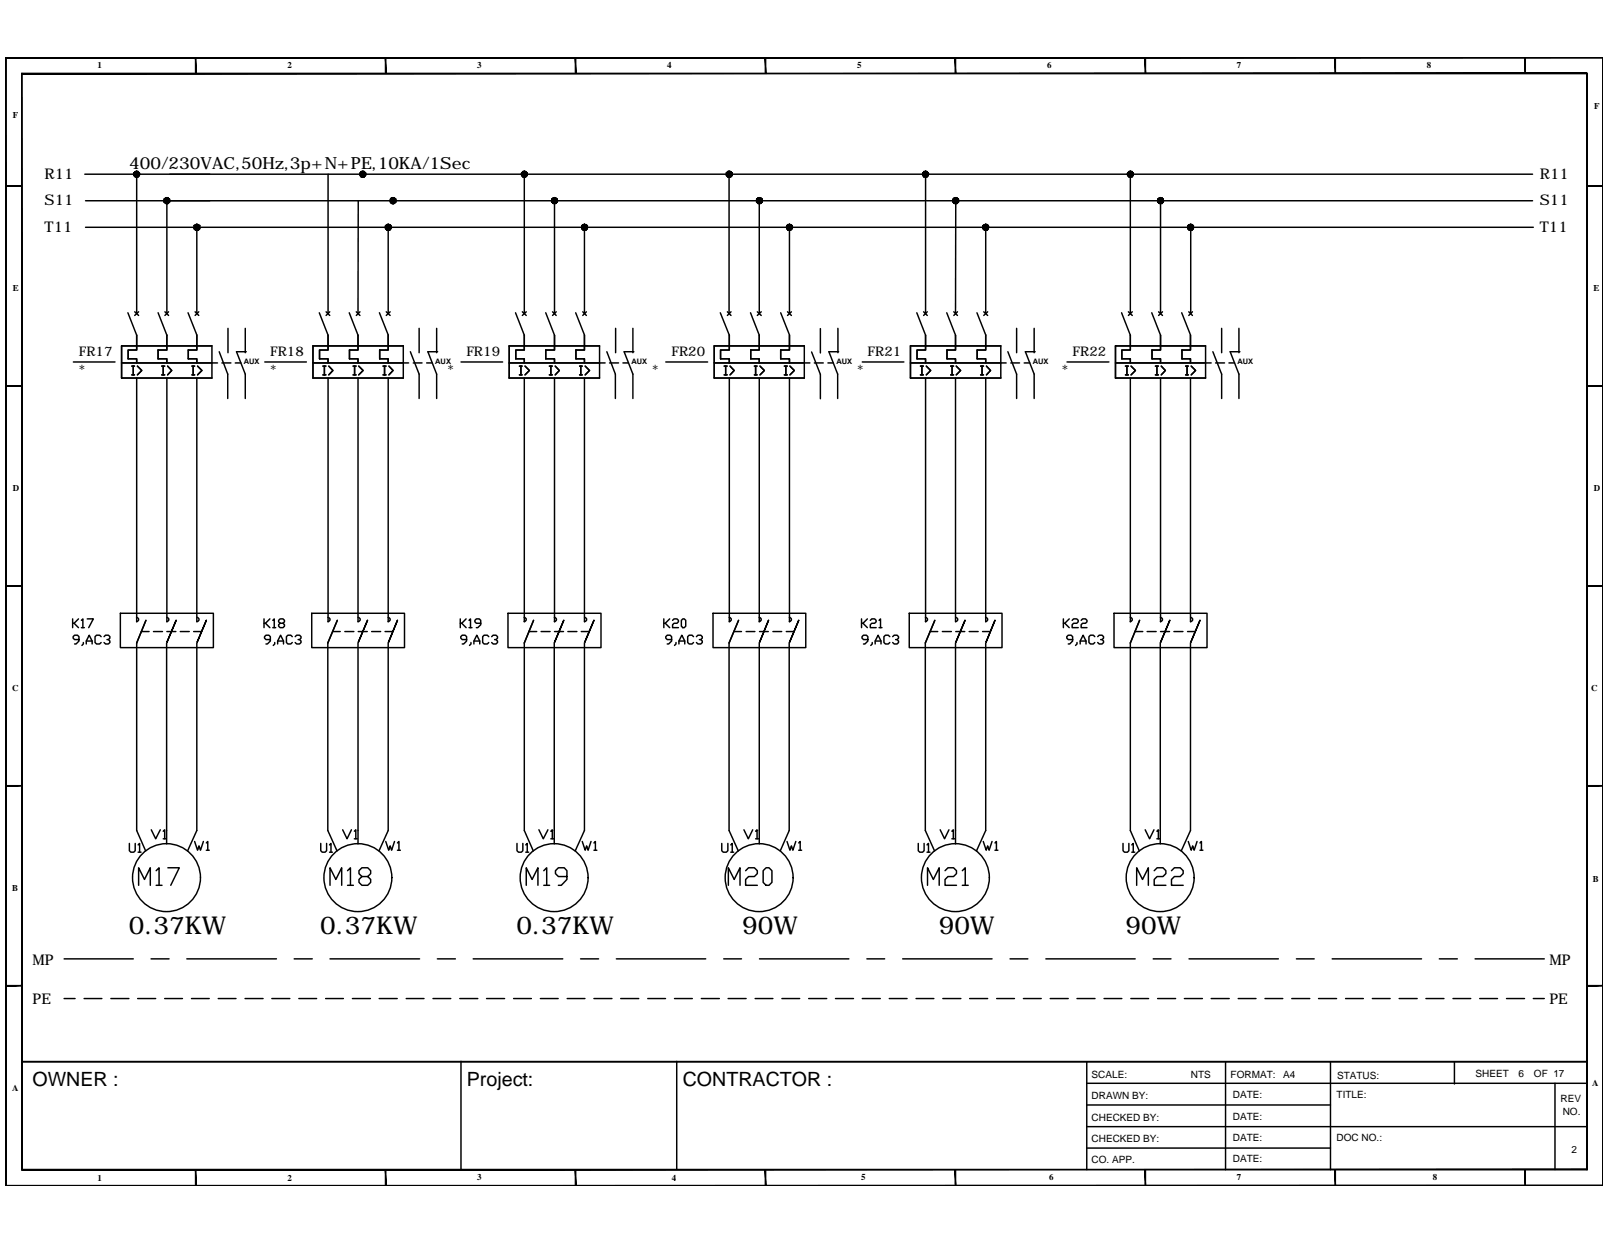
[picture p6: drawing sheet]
<svg xmlns="http://www.w3.org/2000/svg" width="279mm" height="216mm" viewBox="0 0 279 216" stroke-linecap="round" stroke-linejoin="round" font-family="sans-serif">
<!-- layer: FRAME -->
<g fill="#000" stroke="#000" stroke-width=".17">
<path d="M.9 10h277.8zM.9 10.1l277.8-.1z"/>
<path d="M3.7 12.8l.2 190.5v-190.5zM3.7 12.8l.2 190.5h-.2z"/>
<path d="M34 10l.1 2.8v-2.8zM34 10l.1 2.8h-.1z"/>
<path d="M67 10l.1 2.8v-2.8zM67 10l.1 2.8h-.1z"/>
<path d="M100 10l.1 2.8v-2.8zM100 10l.1 2.8h-.1z"/>
<path d="M133 10l.2 2.8v-2.8zM133 10l.2 2.8h-.2z"/>
<path d="M166 10l.2 2.8v-2.8zM166 10l.2 2.8h-.2z"/>
<path d="M199.1 10l.1 2.8v-2.8zM199.1 10l.1 2.8h-.1z"/>
<path d="M232.1 10l.1 2.8v-2.8zM232.1 10l.1 2.8h-.1z"/>
<path d="M265.1 10l.1 2.8v-2.8zM265.1 10l.1 2.8h-.1z"/>
<path d="M3.8 12.8h272.1v-.1zM3.8 12.7h272.1l-272.1 .1z"/>
<path d="M278.7 10v196.1zM278.7 10v196.1z"/>
<path d="M1 32.3v.1l2.8-.1zM1 32.4l2.8-.1v.1z"/>
<path d="M275.9 32.3v.1l2.8-.1zM275.9 32.4l2.8-.1v.1z"/>
<path d="M1 67v.2l2.8-.2zM1 67.2l2.8-.2v.2z"/>
<path d="M275.9 67v.2l2.8-.2zM275.9 67.2l2.8-.2v.2z"/>
<path d="M1 101.8v.1l2.8-.1zM1 101.9l2.8-.1v.1z"/>
<path d="M275.9 101.8v.1l2.8-.1zM275.9 101.9l2.8-.1v.1z"/>
<path d="M1 136.5v.2l2.8-.2zM1 136.7l2.8-.2v.2z"/>
<path d="M275.9 136.5v.2l2.8-.2zM275.9 136.7l2.8-.2v.2z"/>
<path d="M1 171.3v.1l2.8-.1zM1 171.4l2.8-.1v.1z"/>
<path d="M275.9 171.3v.1l2.8-.1zM275.9 171.4l2.8-.1v.1z"/>
<path d="M.9 10v196.1h.2zM.9 10h.2v196.1z"/>
<path d="M3.8 203.3v.1l272.1-.1zM3.8 203.4l272.1-.1v.1z"/>
<path d="M34 203.3l.1 2.8v-2.8zM34 203.3l.1 2.8h-.1z"/>
<path d="M67 203.3l.1 2.8v-2.8zM67 203.3l.1 2.8h-.1z"/>
<path d="M100 203.3l.1 2.8v-2.8zM100 203.3l.1 2.8h-.1z"/>
<path d="M133 203.4v2.7h.2zM133 203.4h.2v2.7z"/>
<path d="M166 203.3l.2 2.8v-2.8zM166 203.3l.2 2.8h-.2z"/>
<path d="M199.1 203.3l.1 2.8v-2.8zM199.1 203.3l.1 2.8h-.1z"/>
<path d="M232.1 203.3l.1 2.8v-2.8zM232.1 203.3l.1 2.8h-.1z"/>
<path d="M265.1 203.3l.1 2.8v-2.8zM265.1 203.3l.1 2.8h-.1z"/>
<path d="M275.9 12.8v190.5h.1zM275.9 12.8h.1v190.5z"/>
<path d="M1 206.1h277.7zM1 206.1h277.7z"/>
</g>
<path d="M3.8 184.5h272.1zM3.8 184.6v18.7M188.9 192.1h42.4M188.9 195.8h86.9M188.9 188.3h86.9M188.9 199.6h42.4M188.9 184.6v18.7" fill="none" stroke="#000" stroke-width=".25"/>
<!-- layer: 0 -->
<g fill="none" stroke="#000" stroke-width=".25">
<path d="M14.7 30.3h251.8M14.9 39.5h251.7M14.9 34.9h251.6M23.8 30.3v24.2M29 34.9v19.6M34.2 39.5v15M57 30.3v24.2M62.3 34.9l-.1 19.6M67.5 39.5v15M91.2 30.3v24.2M96.4 34.9v19.6M101.6 39.5v15"/>
<path d="M126.8 30.3v24.2M132 34.9v19.6M137.3 39.5v15M160.9 30.3v24.2M166.2 34.9l-.1 19.6M171.4 39.5v15M196.5 30.3v24.2M201.8 34.9v19.6M207 39.5v15M23.8 58.3v2.5h-1.5v1.6M29 58.3v2.5h-1.5v1.6M34.2 58.3v2.5h-1.5"/>
<path d="M34.2 58.2v2.6h-1.5M39.6 57.1v4.2M42.6 57.1v4.2M57 58.3v2.5h-1.4v1.6M62.2 58.3v2.5h-1.4v1.6M67.5 58.3v2.5h-1.5M67.5 58.2v2.6h-1.5M72.9 57.1v4.2M75.9 57.1v4.2M91.2 58.3v2.5h-1.5v1.6M96.4 58.3v2.5h-1.5v1.6M101.6 58.3v2.5h-1.5"/>
<path d="M101.6 58.2v2.6h-1.5M107 57.1v4.2M110 57.1v4.2M126.8 58.3v2.5h-1.5v1.6M132 58.3v2.5h-1.5v1.6M137.3 58.3v2.5h-1.6M137.3 58.2v2.6h-1.6M142.6 57.1v4.3M145.7 57.1v4.2M160.9 58.3v2.5h-1.5v1.6M166.1 58.3v2.5h-1.5v1.6M171.4 58.3v2.5h-1.5"/>
<path d="M171.4 58.2v2.6h-1.5M176.8 57.1v4.2M179.8 57.1v4.2M196.5 58.3v2.5h-1.5v1.6M201.8 58.3v2.5h-1.5v1.6M207 58.3v2.5h-1.5M207 58.2v2.6h-1.5M212.4 57.1v4.2M215.4 57.1v4.2M21.1 60.1h15.7v5.6h-15.7zM21.1 63.1h15.7M23.8 65.7v42.4"/>
<path d="M29 65.7v42.4M32.7 60.8v1.6M34.2 65.7v42.4M38.6 63.1h1.5M39.6 65v4.3M40.9 63.1h1M41.1 61.1h1.7M42.6 65v4.3M54.4 60.1h15.7v5.6h-15.7zM54.4 63.1h16.6M57 65.7v42.4M62.2 65.7v42.4"/>
<path d="M66 60.8v1.6M67.5 65.7v42.4M71.9 63.1h1.5M72.9 65v4.3M74.2 63.1h1M74.4 61.1h1.7M75.9 65v4.3M88.5 60.1h15.7v5.6h-15.7zM88.5 63.1h15.7M91.2 65.7v42.4M96.4 65.7v42.4M100.1 60.8v1.6"/>
<path d="M101.6 65.7v42.4M106 63.1h1.5M107 65v4.3M108.3 63.1h1M108.5 61.1h1.7M110 65v4.3M124.2 60.1h15.6v5.6h-15.6zM124.2 63.1h15.6M126.8 65.7v42.4M132 65.7v42.4M135.7 60.8v1.6M137.3 65.7v42.4"/>
<path d="M141.6 63.1h1.5M142.6 65.1v4.2M143.9 63.1h1M144.1 61.1h1.7M145.6 65v4.3M158.3 60.1h15.7v5.6h-15.7zM158.3 63.1h15.7M160.9 65.7v42.4M166.1 65.7v42.4M169.9 60.8v1.6M171.4 65.7v42.4M175.7 63.1h1.6"/>
<path d="M176.8 65v4.3M178.1 63.1h.9M178.3 61.1h1.7M179.8 65v4.3M193.9 60.1h15.7v5.6h-15.7zM193.9 63.1h15.7M196.5 65.7v42.4M201.8 65.7v42.4M205.5 60.8v1.6M207 65.7v42.4M211.3 63.1h1.6M212.4 65v4.3"/>
<path d="M213.7 63.1h.9M213.9 61.1h1.7M215.4 65v4.3M14.5 111.7v.2l-.3 .3M18.1 110.7l.2-.3h.6l.2 .3v.2l-.2 .3h-.3M18.9 111.2l.2 .2v.3l-.2 .2h-.6l-.2-.2M20.9 106.6h16.2v6h-16.2zM23.7 107.3a.36 .36 0 0 1 .4 .4 .36 .36 0 0 1-.4 .3M24.6 109.8h1.3M25.4 107.8l-1.6 4v32.6M26.7 109.8h1.6M29 111.8v32.6"/>
<path d="M29 107.3a.36 .36 0 0 1 .4 .4 .36 .36 0 0 1-.4 .3M29 109.8h1.6M30.6 107.8l-1.6 4 1.6-4M31.3 109.8h1.6M33.7 109.8h1.3M34.2 111.8v32.6M34.2 107.3a.36 .36 0 0 1 .4 .4 .36 .36 0 0 1-.4 .3M35.9 107.8l-1.7 4 1.7-4M47.8 111.7v.2l-.3 .3M54.2 106.6h16.1v6h-16.1zM57 107.3a.36 .36 0 0 1 .4 .4 .36 .36 0 0 1-.4 .3M57.8 109.8h1.4"/>
<path d="M58.6 107.8l-1.6 4v32.6M60 109.8h1.5M62.2 111.8v32.6M62.3 107.3a.36 .36 0 0 1 .3 .4 .36 .36 0 0 1-.3 .3M62.3 109.8h1.6M63.9 107.8l-1.7 4 1.7-4M64.6 109.8h1.6M66.9 109.8h1.4M67.5 107.3a.36 .36 0 0 1 .3 .4 .36 .36 0 0 1-.3 .3M67.5 111.8v32.6M69.1 107.8l-1.6 4 1.6-4M81.9 111.7v.2l-.3 .3"/>
<path d="M85.5 110.7l.2-.3h.5l.3 .3v.2l-.3 .3h-.2M86.2 111.2l.3 .2v.3l-.3 .2h-.5l-.2-.2M88.3 106.6h16.2v6h-16.2zM91.1 107.3a.36 .36 0 0 1 .4 .4 .36 .36 0 0 1-.4 .3M92 109.8h1.3M92.8 107.8l-1.6 4v32.6M94.1 109.8h1.5M96.4 111.8v32.6M96.4 107.3a.36 .36 0 0 1 .3 .4 .36 .36 0 0 1-.3 .3M96.4 109.8h1.6M98 107.8l-1.6 4 1.6-4M98.7 109.8h1.6"/>
<path d="M101.1 109.8h1.3M101.6 111.8v32.6M101.6 107.3a.36 .36 0 0 1 .4 .4 .36 .36 0 0 1-.4 .3M103.3 107.8l-1.7 4 1.7-4M117.5 111.7v.2l-.2 .3M121.1 110.7l.2-.3h.5l.3 .3v.2l-.3 .3h-.2M121.8 111.2l.3 .2v.3l-.3 .2h-.5l-.2-.2M124 106.6h16.1v6h-16.1zM126.8 107.3a.36 .36 0 0 1 .3 .4 .36 .36 0 0 1-.3 .3M127.6 109.8h1.3M128.4 107.8l-1.6 4v32.6M129.7 109.8h1.5"/>
<path d="M132 107.3a.36 .36 0 0 1 .3 .4 .36 .36 0 0 1-.3 .3M132 111.8v32.6M132.1 109.8h1.5M133.6 107.8l-1.6 4 1.6-4M134.4 109.8h1.5M136.7 109.8h1.4M137.2 111.8v32.6M137.2 107.3a.36 .36 0 0 1 .4 .4 .36 .36 0 0 1-.4 .3M138.9 107.8l-1.7 4 1.7-4M151.7 111.7v.2l-.3 .3M155.2 110.7l.3-.3h.5l.2 .3v.2l-.2 .3h-.3M156 111.2l.2 .2v.3l-.2 .2h-.5l-.3-.2"/>
<path d="M158.1 106.6h16.1v6h-16.1zM160.9 107.3a.36 .36 0 0 1 .4 .4 .36 .36 0 0 1-.4 .3M161.7 109.8h1.3M162.5 107.8l-1.6 4v32.6M163.8 109.8h1.6M166.1 111.8v32.6M166.2 107.3a.36 .36 0 0 1 .3 .4 .36 .36 0 0 1-.3 .3M166.2 109.8h1.5M167.8 107.8l-1.7 4 1.7-4M168.5 109.8h1.6M170.8 109.8h1.4M171.4 107.3a.36 .36 0 0 1 .3 .4 .36 .36 0 0 1-.3 .3"/>
<path d="M171.4 111.8v32.6M173 107.8l-1.6 4 1.6-4M187.3 111.7v.2l-.3 .3M190.9 110.7l.2-.3h.5l.3 .3v.2l-.3 .3h-.2M191.6 111.2l.3 .2v.3l-.3 .2h-.5l-.2-.2M193.7 106.6h16.2v6h-16.2zM196.5 107.3a.36 .36 0 0 1 .4 .4 .36 .36 0 0 1-.4 .3M197.3 109.8h1.4M198.1 107.8l-1.6 4v32.6M199.4 109.8h1.6M201.7 111.8v32.6M201.8 107.3a.36 .36 0 0 1 .3 .4 .36 .36 0 0 1-.3 .3"/>
<path d="M201.8 109.8h1.5M203.4 107.8l-1.7 4 1.7-4M204.1 109.8h1.6M206.5 109.8h1.3M207 111.8v32.6M207 107.3a.36 .36 0 0 1 .4 .4 .36 .36 0 0 1-.4 .3M208.6 107.8l-1.6 4 1.6-4M11.1 166.7h12.1M11.1 173.6h2M14.6 173.6h3.1M19.3 173.6h3.1M23.9 173.6h3.2"/>
<path d="M26.3 166.7h3.1M28.6 173.6h3.1M32.5 166.7h15.6M33.3 173.6h3.1M37.9 173.6h3.1M42.6 173.6h3.1M47.3 173.6h3.1M51.2 166.7h3.1M52 173.6h3M56.6 173.6h3.1M57.4 166.7h15.6M61.3 173.6h3.1"/>
<path d="M65.9 173.6h3.2M70.6 173.6h3.1M75.3 173.6h3.1M76 166.7h3.2M79.9 173.6h3.2M82.3 166.7h15.5M84.6 173.6h3.1M89.3 173.6h3.1M94 173.6h3M98.6 173.6h3.1M100.9 166.7h3.2M103.3 173.6h3.1"/>
<path d="M107.2 166.7h15.5M107.9 173.6h3.2M112.6 173.6h3.1M117.3 173.6h3.1M121.9 173.6h3.2M125.8 166.7h3.1M126.6 173.6h3.1M131.3 173.6h3.1M132.1 166.7h15.5M135.9 173.6h3.1M140.6 173.6h3.1M145.3 173.6h3.1"/>
<path d="M149.9 173.6h3.1M150.7 166.7h3.1M154.6 173.6h3.1M156.9 166.7h15.6M159.3 173.6h3.1M163.9 173.6h3.2M168.6 173.6h3.1M173.3 173.6h3.1M175.6 166.7h3.1M177.9 173.6h3.1M181.8 166.7h15.6M182.6 173.6h3.1"/>
<path d="M187.3 173.6h3.1M192 173.6h3M196.6 173.6h3.1M200.5 166.7h3.1M201.3 173.6h3.1M205.9 173.6h3.2M206.7 166.7h15.6M210.6 173.6h3.1M215.3 173.6h3.1M219.9 173.6h3.1M224.6 173.6h3.1M225.4 166.7h3.1"/>
<path d="M229.2 173.6h3.2M231.6 166.7h15.6M233.9 173.6h3.1M238.6 173.6h3.1M243.3 173.6h3.1M247.9 173.6h3.2M250.2 166.7h3.2M252.6 173.6h3.1M256.5 166.7h12M257.3 173.6h3.1M261.9 173.6h3.2M266.6 173.6h1.9"/>
<path d="M80.2 184.5v18.8M117.7 184.5v18.8M213.1 184.6v18.7M231.3 184.6v18.7M252.9 184.7v3.7M270.4 188.3v15"/>
<circle cx="28.9" cy="152.6" r="5.9"/>
<circle cx="62.2" cy="152.6" r="5.9"/>
<circle cx="96.3" cy="152.6" r="5.9"/>
<circle cx="132" cy="152.6" r="5.9"/>
<circle cx="166.1" cy="152.6" r="5.9"/>
<circle cx="201.7" cy="152.6" r="5.9"/>
</g>
<!-- layer: SYMBOL -->
<g fill="none" stroke="#000" stroke-width=".25">
<path d="M22.2 54.4l1.6 3.9M23.4 54.2l.7 .6M24.1 54.2l-.7 .6M27.5 54.4l1.5 3.9M28.7 54.2l.6 .6M29.3 54.2l-.6 .6M32.7 54.4l1.5 3.8M33.9 54.2l.7 .6M34.6 54.2l-.7 .6M55.5 54.4l1.5 3.9M56.7 54.2l.6 .6M57.3 54.2l-.6 .6"/>
<path d="M60.7 54.4l1.5 3.9M61.9 54.2l.7 .6M62.6 54.2l-.7 .6M66 54.4l1.5 3.8M67.2 54.2l.6 .6M67.8 54.2l-.6 .6M89.6 54.4l1.6 3.9M90.8 54.2l.7 .6M91.5 54.2l-.7 .6M94.9 54.4l1.5 3.9M96.1 54.2l.6 .6M96.7 54.2l-.6 .6"/>
<path d="M100.1 54.4l1.5 3.8M101.3 54.2l.7 .6M102 54.2l-.7 .6M125.2 54.4l1.6 3.9M126.5 54.2l.6 .6M127.1 54.2l-.6 .6M130.5 54.4l1.5 3.9M131.7 54.2l.6 .6M132.3 54.2l-.6 .6M135.7 54.4l1.6 3.8M136.9 54.2l.7 .6M137.6 54.2l-.7 .6"/>
<path d="M159.4 54.4l1.5 3.9M160.6 54.2l.6 .6M161.2 54.2l-.6 .6M164.6 54.4l1.5 3.9M165.8 54.2l.7 .6M166.5 54.2l-.7 .6M169.9 54.4l1.5 3.8M171 54.2l.7 .6M171.7 54.2l-.7 .6M195 54.4l1.5 3.9M196.2 54.2l.7 .6M196.9 54.2l-.7 .6"/>
<path d="M200.3 54.4l1.5 3.9M201.4 54.2l.7 .6M202.1 54.2l-.7 .6M205.5 54.4l1.5 3.8M206.7 54.2l.6 .6M207.3 54.2l-.6 .6M12.8 62.9h7.2M38.1 61.1l1.5 3.9M41.1 61.1l1.5 3.9M46 62.9h7.3M71.3 61.1l1.6 3.9M74.4 61.1l1.5 3.9"/>
<path d="M80.2 62.9h7.2M105.5 61.1l1.5 3.9M108.5 61.1l1.5 3.9M115.8 62.9h7.2M141.1 61.2l1.5 3.9M144.1 61.1l1.5 3.9M149.9 62.9h7.3M175.2 61.1l1.6 3.9M178.3 61.1l1.5 3.9M185.5 62.9h7.3M210.9 61.1l1.5 3.9M213.9 61.1l1.5 3.9"/>
</g>
<!-- layer: 0 -->
<g fill="#000" stroke="#000" stroke-width=".17">
<path d="M23.2 30.3l.1 .2 .5-.2zM23.3 30.5l.5-.2-.3 .4zM23.8 30.3l-.3 .4 .3 .1z"/>
<path d="M23.2 30.3l.1 .2 .5-.2zM23.3 30.5l.5-.2-.3 .4zM23.8 30.3l-.3 .4 .3 .1z"/>
<path d="M23.3 30.3l.1 .2 .4-.2zM23.4 30.5l.4-.2-.2 .3zM23.8 30.3l-.2 .3 .2 .1z"/>
<path d="M23.3 30.3l.1 .2 .4-.2zM23.4 30.5l.4-.2-.2 .3zM23.8 30.3l-.2 .3 .2 .1z"/>
<path d="M23.6 29.9l.2 .4v-.4zM23.6 29.9l.2 .4-.4-.2zM23.4 30.1l-.1 .2h.5z"/>
<path d="M23.8 30.3v.4l.2-.1zM23.8 30.3l.3 .2-.1 .1zM23.8 30.3l.3 .2 .1-.2z"/>
<path d="M23.5 29.8l.3 .5v-.6zM23.5 29.8l.3 .5-.5-.3zM23.3 30l-.1 .3h.6z"/>
<path d="M23.8 30.3v.5l.2-.1zM23.8 30.3l.4 .2-.2 .2zM23.8 30.3l.4 .2 .1-.2z"/>
<path d="M23.6 29.9l.2 .4v-.4zM23.6 29.9l.2 .4-.4-.2zM23.4 30.1l-.1 .2h.5z"/>
<path d="M23.8 30.3v.4l.2-.1zM23.8 30.3l.3 .2-.1 .1zM23.8 30.3l.3 .2 .1-.2z"/>
<path d="M23.5 29.8l.3 .5v-.6zM23.5 29.8l.3 .5-.5-.3zM23.3 30l-.1 .3h.6z"/>
<path d="M23.8 30.3v.5l.2-.1zM23.8 30.3l.4 .2-.2 .2zM23.8 30.3l.4 .2 .1-.2z"/>
<path d="M23.8 30.3h.4l-.1-.2zM24 29.9l.1 .2-.3 .2zM23.8 29.9v.4l.2-.4z"/>
<path d="M23.8 30.3h.4l-.1-.2zM24 29.9l.1 .2-.3 .2zM23.8 29.9v.4l.2-.4z"/>
<path d="M23.8 30.3h.5l-.1-.3zM24 29.8l.2 .2-.4 .3zM23.8 29.7v.6l.2-.5z"/>
<path d="M23.8 30.3h.5l-.1-.3zM24 29.8l.2 .2-.4 .3zM23.8 29.7v.6l.2-.5z"/>
<path d="M28.5 34.9v.3l.5-.3zM28.5 35.2l.5-.3-.2 .5zM29 34.9l-.2 .5h.2z"/>
<path d="M28.5 34.9v.3l.5-.3zM28.5 35.2l.5-.3-.2 .5zM29 34.9l-.2 .5h.2z"/>
<path d="M28.6 34.9v.2l.4-.2zM28.6 35.1l.4-.2-.2 .3zM29 34.9l-.2 .3 .2 .1z"/>
<path d="M28.6 34.9v.2l.4-.2zM28.6 35.1l.4-.2-.2 .3zM29 34.9l-.2 .3 .2 .1z"/>
<path d="M28.8 34.5l.2 .4v-.4zM28.8 34.5l.2 .4-.4-.2zM28.6 34.7v.2h.4z"/>
<path d="M29 34.9v.4l.2-.1zM29 34.9l.4 .2-.2 .1zM29 34.9l.4 .2v-.2z"/>
<path d="M28.8 34.4l.2 .5v-.6zM28.5 34.6l.3-.2 .2 .5zM28.5 34.6v.3h.5z"/>
<path d="M29 34.9v.5h.3zM29 34.9l.5 .3-.2 .2zM29 34.9l.5 .3 .1-.3z"/>
<path d="M28.8 34.5l.2 .4v-.4zM28.8 34.5l.2 .4-.4-.2zM28.6 34.7v.2h.4z"/>
<path d="M29 34.9v.4l.2-.1zM29 34.9l.4 .2-.2 .1zM29 34.9l.4 .2v-.2z"/>
<path d="M28.8 34.4l.2 .5v-.6zM28.5 34.6l.3-.2 .2 .5zM28.5 34.6v.3h.5z"/>
<path d="M29 34.9v.5h.3zM29 34.9l.5 .3-.2 .2zM29 34.9l.5 .3 .1-.3z"/>
<path d="M29 34.9h.4v-.2zM29.2 34.5l.2 .2-.4 .2zM29 34.5v.4l.2-.4z"/>
<path d="M29 34.9h.4v-.2zM29.2 34.5l.2 .2-.4 .2zM29 34.5v.4l.2-.4z"/>
<path d="M29 34.9h.6l-.1-.3zM29.3 34.4l.2 .2-.5 .3zM29 34.3v.6l.3-.5z"/>
<path d="M29 34.9h.6l-.1-.3zM29.3 34.4l.2 .2-.5 .3zM29 34.3v.6l.3-.5z"/>
<path d="M33.7 39.5l.1 .3 .4-.3zM33.8 39.8l.4-.3-.2 .5zM34.2 39.5l-.2 .5 .2 .1z"/>
<path d="M33.7 39.5l.1 .3 .4-.3zM33.8 39.8l.4-.3-.2 .5zM34.2 39.5l-.2 .5 .2 .1z"/>
<path d="M33.8 39.5l.1 .2 .3-.2zM33.9 39.7l.3-.2-.2 .3zM34.2 39.5l-.2 .3 .2 .1z"/>
<path d="M33.8 39.5l.1 .2 .3-.2zM33.9 39.7l.3-.2-.2 .3zM34.2 39.5l-.2 .3 .2 .1z"/>
<path d="M34 39.1l.2 .4v-.4zM34 39.1l.2 .4-.3-.2zM33.9 39.3l-.1 .2h.4z"/>
<path d="M34.2 39.5v.4l.2-.1zM34.2 39.5l.4 .2-.2 .1zM34.2 39.5l.4 .2v-.2z"/>
<path d="M34 39l.2 .5v-.5zM33.8 39.2l.2-.2 .2 .5zM33.8 39.2l-.1 .3h.5z"/>
<path d="M34 39.1l.2 .4v-.4zM34 39.1l.2 .4-.3-.2zM33.9 39.3l-.1 .2h.4z"/>
<path d="M34.2 39.5v.4l.2-.1zM34.2 39.5l.4 .2-.2 .1zM34.2 39.5l.4 .2v-.2z"/>
<path d="M34 39l.2 .5v-.5zM33.8 39.2l.2-.2 .2 .5zM33.8 39.2l-.1 .3h.5z"/>
<path d="M34.2 39.5h.4v-.2zM34.4 39.1l.2 .2-.4 .2zM34.2 39.1v.4l.2-.4z"/>
<path d="M34.2 39.5h.4v-.2zM34.4 39.1l.2 .2-.4 .2zM34.2 39.1v.4l.2-.4z"/>
<path d="M34.2 39.5h.6l-.1-.3zM34.5 39l.2 .2-.5 .3zM34.2 39v.5l.3-.5z"/>
<path d="M34.2 39.5h.6l-.1-.3zM34.5 39l.2 .2-.5 .3zM34.2 39v.5l.3-.5z"/>
<path d="M62.5 30.3l.1 .2 .5-.2zM62.6 30.5l.5-.2-.3 .4zM63.1 30.3l-.3 .4 .3 .1z"/>
<path d="M62.5 30.3l.1 .2 .5-.2zM62.6 30.5l.5-.2-.3 .4zM63.1 30.3l-.3 .4 .3 .1z"/>
<path d="M62.7 30.3v.2l.4-.2zM62.7 30.5l.4-.2-.2 .3zM63.1 30.3l-.2 .3 .2 .1z"/>
<path d="M62.7 30.3v.2l.4-.2zM62.7 30.5l.4-.2-.2 .3zM63.1 30.3l-.2 .3 .2 .1z"/>
<path d="M62.9 29.9l.2 .4v-.4zM62.9 29.9l.2 .4-.4-.2zM62.7 30.1v.2h.4z"/>
<path d="M63.1 30.3v.4l.2-.1zM63.1 30.3l.3 .2-.1 .1zM63.1 30.3l.3 .2 .1-.2z"/>
<path d="M62.8 29.8l.3 .5v-.6zM62.8 29.8l.3 .5-.5-.3zM62.6 30l-.1 .3h.6z"/>
<path d="M63.1 30.3v.5l.2-.1zM63.1 30.3l.5 .2-.3 .2zM63.1 30.3l.5 .2v-.2z"/>
<path d="M62.9 29.9l.2 .4v-.4zM62.9 29.9l.2 .4-.4-.2zM62.7 30.1v.2h.4z"/>
<path d="M63.1 30.3v.4l.2-.1zM63.1 30.3l.3 .2-.1 .1zM63.1 30.3l.3 .2 .1-.2z"/>
<path d="M62.8 29.8l.3 .5v-.6zM62.8 29.8l.3 .5-.5-.3zM62.6 30l-.1 .3h.6z"/>
<path d="M63.1 30.3v.5l.2-.1zM63.1 30.3l.5 .2-.3 .2zM63.1 30.3l.5 .2v-.2z"/>
<path d="M63.1 30.3h.4l-.1-.2zM63.3 29.9l.1 .2-.3 .2zM63.1 29.9v.4l.2-.4z"/>
<path d="M63.1 30.3h.4l-.1-.2zM63.3 29.9l.1 .2-.3 .2zM63.1 29.9v.4l.2-.4z"/>
<path d="M63.1 30.3h.5v-.3zM63.3 29.8l.3 .2-.5 .3zM63.1 29.7v.6l.2-.5z"/>
<path d="M63.1 30.3h.5v-.3zM63.3 29.8l.3 .2-.5 .3zM63.1 29.7v.6l.2-.5z"/>
<path d="M66.9 39.5l.1 .3 .5-.3zM67 39.8l.5-.3-.3 .5zM67.5 39.5l-.3 .5 .3 .1z"/>
<path d="M66.9 39.5l.1 .3 .5-.3zM67 39.8l.5-.3-.3 .5zM67.5 39.5l-.3 .5 .3 .1z"/>
<path d="M67.1 39.5l.1 .2 .3-.2zM67.2 39.7l.3-.2-.2 .3zM67.5 39.5l-.2 .3 .2 .1z"/>
<path d="M67.1 39.5l.1 .2 .3-.2zM67.2 39.7l.3-.2-.2 .3zM67.5 39.5l-.2 .3 .2 .1z"/>
<path d="M67.3 39.1l.2 .4v-.4zM67.3 39.1l.2 .4-.3-.2zM67.2 39.3l-.1 .2h.4z"/>
<path d="M67.5 39.5v.4l.2-.1zM67.5 39.5l.4 .2-.2 .1zM67.5 39.5l.4 .2v-.2z"/>
<path d="M67.2 39l.3 .5v-.5zM67 39.2l.2-.2 .3 .5zM67 39.2l-.1 .3h.6z"/>
<path d="M67.3 39.1l.2 .4v-.4zM67.3 39.1l.2 .4-.3-.2zM67.2 39.3l-.1 .2h.4z"/>
<path d="M67.5 39.5v.4l.2-.1zM67.5 39.5l.4 .2-.2 .1zM67.5 39.5l.4 .2v-.2z"/>
<path d="M67.2 39l.3 .5v-.5zM67 39.2l.2-.2 .3 .5zM67 39.2l-.1 .3h.6z"/>
<path d="M67.8 34.9l.1 .3 .4-.3zM67.9 35.2l.4-.3-.3 .5zM68.3 34.9l-.3 .5h.3z"/>
<path d="M67.8 34.9l.1 .3 .4-.3zM67.9 35.2l.4-.3-.3 .5zM68.3 34.9l-.3 .5h.3z"/>
<path d="M67.9 34.9l.1 .2 .3-.2zM68 35.1l.3-.2-.2 .3zM68.3 34.9l-.2 .3 .2 .1z"/>
<path d="M67.9 34.9l.1 .2 .3-.2zM68 35.1l.3-.2-.2 .3zM68.3 34.9l-.2 .3 .2 .1z"/>
<path d="M67.5 39.5h.4v-.2zM67.7 39.1l.2 .2-.4 .2zM67.5 39.1v.4l.2-.4z"/>
<path d="M67.5 39.5h.4v-.2zM67.7 39.1l.2 .2-.4 .2zM67.5 39.1v.4l.2-.4z"/>
<path d="M67.5 39.5h.5v-.3zM67.8 39l.2 .2-.5 .3zM67.5 39v.5l.3-.5z"/>
<path d="M67.5 39.5h.5v-.3zM67.8 39l.2 .2-.5 .3zM67.5 39v.5l.3-.5z"/>
<path d="M68.1 34.5l.2 .4v-.4zM68.1 34.5l.2 .4-.3-.2zM68 34.7l-.1 .2h.4z"/>
<path d="M68.3 34.9v.4l.3-.1zM68.3 34.9l.4 .2-.1 .1zM68.3 34.9l.4 .2 .1-.2z"/>
<path d="M68 34.4l.3 .5v-.6zM68 34.4l.3 .5-.4-.3zM67.9 34.6l-.1 .3h.5z"/>
<path d="M68.3 34.9v.5h.3zM68.3 34.9l.5 .3-.2 .2zM68.3 34.9l.5 .3 .1-.3z"/>
<path d="M68.1 34.5l.2 .4v-.4zM68.1 34.5l.2 .4-.3-.2zM68 34.7l-.1 .2h.4z"/>
<path d="M68.3 34.9v.4l.3-.1zM68.3 34.9l.4 .2-.1 .1zM68.3 34.9l.4 .2 .1-.2z"/>
<path d="M68 34.4l.3 .5v-.6zM68 34.4l.3 .5-.4-.3zM67.9 34.6l-.1 .3h.5z"/>
<path d="M68.3 34.9v.5h.3zM68.3 34.9l.5 .3-.2 .2zM68.3 34.9l.5 .3 .1-.3z"/>
<path d="M68.3 34.9h.5l-.1-.2zM68.6 34.5l.1 .2-.4 .2zM68.3 34.5v.4l.3-.4z"/>
<path d="M68.3 34.9h.5l-.1-.2zM68.6 34.5l.1 .2-.4 .2zM68.3 34.5v.4l.3-.4z"/>
<path d="M68.3 34.9h.6l-.1-.3zM68.6 34.4l.2 .2-.5 .3zM68.3 34.3v.6l.3-.5z"/>
<path d="M68.3 34.9h.6l-.1-.3zM68.6 34.4l.2 .2-.5 .3zM68.3 34.3v.6l.3-.5z"/>
<path d="M90.6 30.3l.1 .2 .5-.2zM90.7 30.5l.5-.2-.3 .4zM91.2 30.3l-.3 .4 .3 .1z"/>
<path d="M90.6 30.3l.1 .2 .5-.2zM90.7 30.5l.5-.2-.3 .4zM91.2 30.3l-.3 .4 .3 .1z"/>
<path d="M90.7 30.3l.1 .2 .4-.2zM90.8 30.5l.4-.2-.3 .3zM91.2 30.3l-.3 .3 .3 .1z"/>
<path d="M90.7 30.3l.1 .2 .4-.2zM90.8 30.5l.4-.2-.3 .3zM91.2 30.3l-.3 .3 .3 .1z"/>
<path d="M90.9 29.9l.3 .4v-.4zM90.9 29.9l.3 .4-.4-.2zM90.8 30.1l-.1 .2h.5z"/>
<path d="M91.2 30.3v.4l.2-.1zM91.2 30.3l.3 .2-.1 .1zM91.2 30.3l.3 .2 .1-.2z"/>
<path d="M90.9 29.8l.3 .5v-.6zM90.9 29.8l.3 .5-.5-.3zM90.7 30l-.1 .3h.6z"/>
<path d="M91.2 30.3v.5l.2-.1zM91.2 30.3l.4 .2-.2 .2zM91.2 30.3l.4 .2 .1-.2z"/>
<path d="M90.9 29.9l.3 .4v-.4zM90.9 29.9l.3 .4-.4-.2zM90.8 30.1l-.1 .2h.5z"/>
<path d="M91.2 30.3v.4l.2-.1zM91.2 30.3l.3 .2-.1 .1zM91.2 30.3l.3 .2 .1-.2z"/>
<path d="M90.9 29.8l.3 .5v-.6zM90.9 29.8l.3 .5-.5-.3zM90.7 30l-.1 .3h.6z"/>
<path d="M91.2 30.3v.5l.2-.1zM91.2 30.3l.4 .2-.2 .2zM91.2 30.3l.4 .2 .1-.2z"/>
<path d="M91.2 30.3h.4l-.1-.2zM91.4 29.9l.1 .2-.3 .2zM91.2 29.9v.4l.2-.4z"/>
<path d="M91.2 30.3h.4l-.1-.2zM91.4 29.9l.1 .2-.3 .2zM91.2 29.9v.4l.2-.4z"/>
<path d="M91.2 30.3h.5l-.1-.3zM91.4 29.8l.2 .2-.4 .3zM91.2 29.7v.6l.2-.5z"/>
<path d="M91.2 30.3h.5l-.1-.3zM91.4 29.8l.2 .2-.4 .3zM91.2 29.7v.6l.2-.5z"/>
<path d="M95.9 34.9v.3l.5-.3zM95.9 35.2l.5-.3-.2 .5zM96.4 34.9l-.2 .5h.2z"/>
<path d="M95.9 34.9v.3l.5-.3zM95.9 35.2l.5-.3-.2 .5zM96.4 34.9l-.2 .5h.2z"/>
<path d="M96 34.9v.2l.4-.2zM96 35.1l.4-.2-.2 .3zM96.4 34.9l-.2 .3 .2 .1z"/>
<path d="M96 34.9v.2l.4-.2zM96 35.1l.4-.2-.2 .3zM96.4 34.9l-.2 .3 .2 .1z"/>
<path d="M96.2 34.5l.2 .4v-.4zM96.2 34.5l.2 .4-.4-.2zM96 34.7v.2h.4z"/>
<path d="M96.4 34.9v.4l.2-.1zM96.4 34.9l.4 .2-.2 .1zM96.4 34.9l.4 .2v-.2z"/>
<path d="M96.2 34.4l.2 .5v-.6zM95.9 34.6l.3-.2 .2 .5zM95.9 34.6v.3h.5z"/>
<path d="M96.4 34.9v.5h.3zM96.4 34.9l.5 .3-.2 .2zM96.4 34.9l.5 .3 .1-.3z"/>
<path d="M96.2 34.5l.2 .4v-.4zM96.2 34.5l.2 .4-.4-.2zM96 34.7v.2h.4z"/>
<path d="M96.4 34.9v.4l.2-.1zM96.4 34.9l.4 .2-.2 .1zM96.4 34.9l.4 .2v-.2z"/>
<path d="M96.2 34.4l.2 .5v-.6zM95.9 34.6l.3-.2 .2 .5zM95.9 34.6v.3h.5z"/>
<path d="M96.4 34.9v.5h.3zM96.4 34.9l.5 .3-.2 .2zM96.4 34.9l.5 .3 .1-.3z"/>
<path d="M96.4 34.9h.4v-.2zM96.6 34.5l.2 .2-.4 .2zM96.4 34.5v.4l.2-.4z"/>
<path d="M96.4 34.9h.4v-.2zM96.6 34.5l.2 .2-.4 .2zM96.4 34.5v.4l.2-.4z"/>
<path d="M96.4 34.9h.6l-.1-.3zM96.7 34.4l.2 .2-.5 .3zM96.4 34.3v.6l.3-.5z"/>
<path d="M96.4 34.9h.6l-.1-.3zM96.7 34.4l.2 .2-.5 .3zM96.4 34.3v.6l.3-.5z"/>
<path d="M101.1 39.5v.3l.5-.3zM101.1 39.8l.5-.3-.2 .5zM101.6 39.5l-.2 .5 .2 .1z"/>
<path d="M101.1 39.5v.3l.5-.3zM101.1 39.8l.5-.3-.2 .5zM101.6 39.5l-.2 .5 .2 .1z"/>
<path d="M101.2 39.5l.1 .2 .3-.2zM101.3 39.7l.3-.2-.2 .3zM101.6 39.5l-.2 .3 .2 .1z"/>
<path d="M101.2 39.5l.1 .2 .3-.2zM101.3 39.7l.3-.2-.2 .3zM101.6 39.5l-.2 .3 .2 .1z"/>
<path d="M101.4 39.1l.2 .4v-.4zM101.4 39.1l.2 .4-.3-.2zM101.3 39.3l-.1 .2h.4z"/>
<path d="M101.6 39.5v.4l.2-.1zM101.6 39.5l.4 .2-.2 .1zM101.6 39.5l.4 .2v-.2z"/>
<path d="M101.4 39l.2 .5v-.5zM101.1 39.2l.3-.2 .2 .5zM101.1 39.2v.3h.5z"/>
<path d="M101.4 39.1l.2 .4v-.4zM101.4 39.1l.2 .4-.3-.2zM101.3 39.3l-.1 .2h.4z"/>
<path d="M101.6 39.5v.4l.2-.1zM101.6 39.5l.4 .2-.2 .1zM101.6 39.5l.4 .2v-.2z"/>
<path d="M101.4 39l.2 .5v-.5zM101.1 39.2l.3-.2 .2 .5zM101.1 39.2v.3h.5z"/>
<path d="M101.6 39.5h.4v-.2zM101.8 39.1l.2 .2-.4 .2zM101.6 39.1v.4l.2-.4z"/>
<path d="M101.6 39.5h.4v-.2zM101.8 39.1l.2 .2-.4 .2zM101.6 39.1v.4l.2-.4z"/>
<path d="M101.6 39.5h.6l-.1-.3zM101.9 39l.2 .2-.5 .3zM101.6 39v.5l.3-.5z"/>
<path d="M101.6 39.5h.6l-.1-.3zM101.9 39l.2 .2-.5 .3zM101.6 39v.5l.3-.5z"/>
<path d="M126.3 30.3v.2l.5-.2zM126.3 30.5l.5-.2-.3 .4zM126.8 30.3l-.3 .4 .3 .1z"/>
<path d="M126.3 30.3v.2l.5-.2zM126.3 30.5l.5-.2-.3 .4zM126.8 30.3l-.3 .4 .3 .1z"/>
<path d="M126.4 30.3v.2l.4-.2zM126.4 30.5l.4-.2-.3 .3zM126.8 30.3l-.3 .3 .3 .1z"/>
<path d="M126.4 30.3v.2l.4-.2zM126.4 30.5l.4-.2-.3 .3zM126.8 30.3l-.3 .3 .3 .1z"/>
<path d="M126.5 29.9l.3 .4v-.4zM126.5 29.9l.3 .4-.4-.2zM126.4 30.1v.2h.4z"/>
<path d="M126.8 30.3v.4l.2-.1zM126.8 30.3l.3 .2-.1 .1zM126.8 30.3l.3 .2 .1-.2z"/>
<path d="M126.5 29.8l.3 .5v-.6zM126.3 30l.2-.2 .3 .5zM126.3 30v.3h.5z"/>
<path d="M126.8 30.3v.5l.3-.1zM126.8 30.3l.5 .2-.2 .2zM126.8 30.3l.5 .2v-.2z"/>
<path d="M126.5 29.9l.3 .4v-.4zM126.5 29.9l.3 .4-.4-.2zM126.4 30.1v.2h.4z"/>
<path d="M126.8 30.3v.4l.2-.1zM126.8 30.3l.3 .2-.1 .1zM126.8 30.3l.3 .2 .1-.2z"/>
<path d="M126.5 29.8l.3 .5v-.6zM126.3 30l.2-.2 .3 .5zM126.3 30v.3h.5z"/>
<path d="M126.8 30.3v.5l.3-.1zM126.8 30.3l.5 .2-.2 .2zM126.8 30.3l.5 .2v-.2z"/>
<path d="M126.8 30.3h.4l-.1-.2zM127 29.9l.1 .2-.3 .2zM126.8 29.9v.4l.2-.4z"/>
<path d="M126.8 30.3h.4l-.1-.2zM127 29.9l.1 .2-.3 .2zM126.8 29.9v.4l.2-.4z"/>
<path d="M126.8 30.3h.5v-.3zM127.1 29.8l.2 .2-.5 .3zM126.8 29.7v.6l.3-.5z"/>
<path d="M126.8 30.3h.5v-.3zM127.1 29.8l.2 .2-.5 .3zM126.8 29.7v.6l.3-.5z"/>
<path d="M131.5 34.9v.3l.5-.3zM131.5 35.2l.5-.3-.2 .5zM132 34.9l-.2 .5h.2z"/>
<path d="M131.5 34.9v.3l.5-.3zM131.5 35.2l.5-.3-.2 .5zM132 34.9l-.2 .5h.2z"/>
<path d="M131.6 34.9l.1 .2 .3-.2zM131.7 35.1l.3-.2-.2 .3zM132 34.9l-.2 .3 .2 .1z"/>
<path d="M131.6 34.9l.1 .2 .3-.2zM131.7 35.1l.3-.2-.2 .3zM132 34.9l-.2 .3 .2 .1z"/>
<path d="M131.8 34.5l.2 .4v-.4zM131.8 34.5l.2 .4-.3-.2zM131.7 34.7l-.1 .2h.4z"/>
<path d="M132 34.9v.4l.2-.1zM132 34.9l.4 .2-.2 .1zM132 34.9l.4 .2v-.2z"/>
<path d="M131.8 34.4l.2 .5v-.6zM131.5 34.6l.3-.2 .2 .5zM131.5 34.6v.3h.5z"/>
<path d="M132 34.9v.5h.3zM132 34.9l.5 .3-.2 .2zM132 34.9l.5 .3 .1-.3z"/>
<path d="M131.8 34.5l.2 .4v-.4zM131.8 34.5l.2 .4-.3-.2zM131.7 34.7l-.1 .2h.4z"/>
<path d="M132 34.9v.4l.2-.1zM132 34.9l.4 .2-.2 .1zM132 34.9l.4 .2v-.2z"/>
<path d="M131.8 34.4l.2 .5v-.6zM131.5 34.6l.3-.2 .2 .5zM131.5 34.6v.3h.5z"/>
<path d="M132 34.9v.5h.3zM132 34.9l.5 .3-.2 .2zM132 34.9l.5 .3 .1-.3z"/>
<path d="M132 34.9h.4v-.2zM132.2 34.5l.2 .2-.4 .2zM132 34.5v.4l.2-.4z"/>
<path d="M132 34.9h.4v-.2zM132.2 34.5l.2 .2-.4 .2zM132 34.5v.4l.2-.4z"/>
<path d="M132 34.9h.6l-.1-.3zM132.3 34.4l.2 .2-.5 .3zM132 34.3v.6l.3-.5z"/>
<path d="M132 34.9h.6l-.1-.3zM132.3 34.4l.2 .2-.5 .3zM132 34.3v.6l.3-.5z"/>
<path d="M136.7 39.5l.1 .3 .5-.3zM136.8 39.8l.5-.3-.3 .5zM137.3 39.5l-.3 .5 .3 .1z"/>
<path d="M136.7 39.5l.1 .3 .5-.3zM136.8 39.8l.5-.3-.3 .5zM137.3 39.5l-.3 .5 .3 .1z"/>
<path d="M136.8 39.5l.1 .2 .4-.2zM136.9 39.7l.4-.2-.3 .3zM137.3 39.5l-.3 .3 .3 .1z"/>
<path d="M136.8 39.5l.1 .2 .4-.2zM136.9 39.7l.4-.2-.3 .3zM137.3 39.5l-.3 .3 .3 .1z"/>
<path d="M137 39.1l.3 .4v-.4zM137 39.1l.3 .4-.4-.2zM136.9 39.3l-.1 .2h.5z"/>
<path d="M137.3 39.5v.4l.2-.1zM137.3 39.5l.3 .2-.1 .1zM137.3 39.5l.3 .2 .1-.2z"/>
<path d="M137 39l.3 .5v-.5zM137 39l.3 .5-.5-.3zM136.8 39.2l-.1 .3h.6z"/>
<path d="M137 39.1l.3 .4v-.4zM137 39.1l.3 .4-.4-.2zM136.9 39.3l-.1 .2h.5z"/>
<path d="M137.3 39.5v.4l.2-.1zM137.3 39.5l.3 .2-.1 .1zM137.3 39.5l.3 .2 .1-.2z"/>
<path d="M137 39l.3 .5v-.5zM137 39l.3 .5-.5-.3zM136.8 39.2l-.1 .3h.6z"/>
<path d="M137.3 39.5h.4l-.1-.2zM137.5 39.1l.1 .2-.3 .2zM137.3 39.1v.4l.2-.4z"/>
<path d="M137.3 39.5h.4l-.1-.2zM137.5 39.1l.1 .2-.3 .2zM137.3 39.1v.4l.2-.4z"/>
<path d="M137.3 39.5h.5l-.1-.3zM137.5 39l.2 .2-.4 .3zM137.3 39v.5l.2-.5z"/>
<path d="M137.3 39.5h.5l-.1-.3zM137.5 39l.2 .2-.4 .3zM137.3 39v.5l.2-.5z"/>
<path d="M160.4 30.3l.1 .2 .4-.2zM160.5 30.5l.4-.2-.3 .4zM160.9 30.3l-.3 .4 .3 .1z"/>
<path d="M160.4 30.3l.1 .2 .4-.2zM160.5 30.5l.4-.2-.3 .4zM160.9 30.3l-.3 .4 .3 .1z"/>
<path d="M160.5 30.3v.2l.4-.2zM160.5 30.5l.4-.2-.2 .3zM160.9 30.3l-.2 .3 .2 .1z"/>
<path d="M160.5 30.3v.2l.4-.2zM160.5 30.5l.4-.2-.2 .3zM160.9 30.3l-.2 .3 .2 .1z"/>
<path d="M160.7 29.9l.2 .4v-.4zM160.7 29.9l.2 .4-.4-.2zM160.5 30.1v.2h.4z"/>
<path d="M160.9 30.3v.4l.2-.1zM160.9 30.3l.4 .2-.2 .1zM160.9 30.3l.4 .2v-.2z"/>
<path d="M160.6 29.8l.3 .5v-.6zM160.6 29.8l.3 .5-.4-.3zM160.5 30l-.1 .3h.5z"/>
<path d="M160.9 30.3v.5l.3-.1zM160.9 30.3l.5 .2-.2 .2zM160.9 30.3l.5 .2 .1-.2z"/>
<path d="M160.7 29.9l.2 .4v-.4zM160.7 29.9l.2 .4-.4-.2zM160.5 30.1v.2h.4z"/>
<path d="M160.9 30.3v.4l.2-.1zM160.9 30.3l.4 .2-.2 .1zM160.9 30.3l.4 .2v-.2z"/>
<path d="M160.6 29.8l.3 .5v-.6zM160.6 29.8l.3 .5-.4-.3zM160.5 30l-.1 .3h.5z"/>
<path d="M160.9 30.3v.5l.3-.1zM160.9 30.3l.5 .2-.2 .2zM160.9 30.3l.5 .2 .1-.2z"/>
<path d="M160.9 30.3h.4v-.2zM161.1 29.9l.2 .2-.4 .2zM160.9 29.9v.4l.2-.4z"/>
<path d="M160.9 30.3h.4v-.2zM161.1 29.9l.2 .2-.4 .2zM160.9 29.9v.4l.2-.4z"/>
<path d="M160.9 30.3h.6l-.1-.3zM161.2 29.8l.2 .2-.5 .3zM160.9 29.7v.6l.3-.5z"/>
<path d="M160.9 30.3h.6l-.1-.3zM161.2 29.8l.2 .2-.5 .3zM160.9 29.7v.6l.3-.5z"/>
<path d="M165.6 34.9l.1 .3 .5-.3zM165.7 35.2l.5-.3-.3 .5zM166.2 34.9l-.3 .5h.3z"/>
<path d="M165.6 34.9l.1 .3 .5-.3zM165.7 35.2l.5-.3-.3 .5zM166.2 34.9l-.3 .5h.3z"/>
<path d="M165.7 34.9l.1 .2 .4-.2zM165.8 35.1l.4-.2-.2 .3zM166.2 34.9l-.2 .3 .2 .1z"/>
<path d="M165.7 34.9l.1 .2 .4-.2zM165.8 35.1l.4-.2-.2 .3zM166.2 34.9l-.2 .3 .2 .1z"/>
<path d="M166 34.5l.2 .4v-.4zM166 34.5l.2 .4-.4-.2zM165.8 34.7l-.1 .2h.5z"/>
<path d="M166.2 34.9v.4l.2-.1zM166.2 34.9l.3 .2-.1 .1zM166.2 34.9l.3 .2 .1-.2z"/>
<path d="M165.9 34.4l.3 .5v-.6zM165.7 34.6l.2-.2 .3 .5zM165.7 34.6l-.1 .3h.6z"/>
<path d="M166.2 34.9v.5h.2zM166.2 34.9l.4 .3-.2 .2zM166.2 34.9l.4 .3 .1-.3z"/>
<path d="M166 34.5l.2 .4v-.4zM166 34.5l.2 .4-.4-.2zM165.8 34.7l-.1 .2h.5z"/>
<path d="M166.2 34.9v.4l.2-.1zM166.2 34.9l.3 .2-.1 .1zM166.2 34.9l.3 .2 .1-.2z"/>
<path d="M165.9 34.4l.3 .5v-.6zM165.7 34.6l.2-.2 .3 .5zM165.7 34.6l-.1 .3h.6z"/>
<path d="M166.2 34.9v.5h.2zM166.2 34.9l.4 .3-.2 .2zM166.2 34.9l.4 .3 .1-.3z"/>
<path d="M166.2 34.9h.4l-.1-.2zM166.4 34.5l.1 .2-.3 .2zM166.2 34.5v.4l.2-.4z"/>
<path d="M166.2 34.9h.4l-.1-.2zM166.4 34.5l.1 .2-.3 .2zM166.2 34.5v.4l.2-.4z"/>
<path d="M166.2 34.9h.5l-.1-.3zM166.4 34.4l.2 .2-.4 .3zM166.2 34.3v.6l.2-.5z"/>
<path d="M166.2 34.9h.5l-.1-.3zM166.4 34.4l.2 .2-.4 .3zM166.2 34.3v.6l.2-.5z"/>
<path d="M170.8 39.5l.1 .3 .5-.3zM170.9 39.8l.5-.3-.3 .5zM171.4 39.5l-.3 .5 .3 .1z"/>
<path d="M170.8 39.5l.1 .3 .5-.3zM170.9 39.8l.5-.3-.3 .5zM171.4 39.5l-.3 .5 .3 .1z"/>
<path d="M171 39.5v.2l.4-.2zM171 39.7l.4-.2-.2 .3zM171.4 39.5l-.2 .3 .2 .1z"/>
<path d="M171 39.5v.2l.4-.2zM171 39.7l.4-.2-.2 .3zM171.4 39.5l-.2 .3 .2 .1z"/>
<path d="M171.2 39.1l.2 .4v-.4zM171.2 39.1l.2 .4-.4-.2zM171 39.3v.2h.4z"/>
<path d="M171.4 39.5v.4l.2-.1zM171.4 39.5l.4 .2-.2 .1zM171.4 39.5l.4 .2v-.2z"/>
<path d="M171.1 39l.3 .5v-.5zM170.9 39.2l.2-.2 .3 .5zM170.9 39.2l-.1 .3h.6z"/>
<path d="M171.2 39.1l.2 .4v-.4zM171.2 39.1l.2 .4-.4-.2zM171 39.3v.2h.4z"/>
<path d="M171.4 39.5v.4l.2-.1zM171.4 39.5l.4 .2-.2 .1zM171.4 39.5l.4 .2v-.2z"/>
<path d="M171.1 39l.3 .5v-.5zM170.9 39.2l.2-.2 .3 .5zM170.9 39.2l-.1 .3h.6z"/>
<path d="M171.4 39.5h.4v-.2zM171.6 39.1l.2 .2-.4 .2zM171.4 39.1v.4l.2-.4z"/>
<path d="M171.4 39.5h.4v-.2zM171.6 39.1l.2 .2-.4 .2zM171.4 39.1v.4l.2-.4z"/>
<path d="M171.4 39.5h.5l-.1-.3zM171.7 39l.1 .2-.4 .3zM171.4 39v.5l.3-.5z"/>
<path d="M171.4 39.5h.5l-.1-.3zM171.7 39l.1 .2-.4 .3zM171.4 39v.5l.3-.5z"/>
<path d="M196 30.3l.1 .2 .4-.2zM196.1 30.5l.4-.2-.2 .4zM196.5 30.3l-.2 .4 .2 .1z"/>
<path d="M196 30.3l.1 .2 .4-.2zM196.1 30.5l.4-.2-.2 .4zM196.5 30.3l-.2 .4 .2 .1z"/>
<path d="M196.1 30.3l.1 .2 .3-.2zM196.2 30.5l.3-.2-.2 .3zM196.5 30.3l-.2 .3 .2 .1z"/>
<path d="M196.1 30.3l.1 .2 .3-.2zM196.2 30.5l.3-.2-.2 .3zM196.5 30.3l-.2 .3 .2 .1z"/>
<path d="M196.3 29.9l.2 .4v-.4zM196.3 29.9l.2 .4-.3-.2zM196.2 30.1l-.1 .2h.4z"/>
<path d="M196.5 30.3v.4l.2-.1zM196.5 30.3l.4 .2-.2 .1zM196.5 30.3l.4 .2v-.2z"/>
<path d="M196.3 29.8l.2 .5v-.6zM196.3 29.8l.2 .5-.4-.3zM196.1 30l-.1 .3h.5z"/>
<path d="M196.5 30.3v.5l.3-.1zM196.5 30.3l.5 .2-.2 .2zM196.5 30.3l.5 .2 .1-.2z"/>
<path d="M196.3 29.9l.2 .4v-.4zM196.3 29.9l.2 .4-.3-.2zM196.2 30.1l-.1 .2h.4z"/>
<path d="M196.5 30.3v.4l.2-.1zM196.5 30.3l.4 .2-.2 .1zM196.5 30.3l.4 .2v-.2z"/>
<path d="M196.3 29.8l.2 .5v-.6zM196.3 29.8l.2 .5-.4-.3zM196.1 30l-.1 .3h.5z"/>
<path d="M196.5 30.3v.5l.3-.1zM196.5 30.3l.5 .2-.2 .2zM196.5 30.3l.5 .2 .1-.2z"/>
<path d="M196.5 30.3h.4v-.2zM196.7 29.9l.2 .2-.4 .2zM196.5 29.9v.4l.2-.4z"/>
<path d="M196.5 30.3h.4v-.2zM196.7 29.9l.2 .2-.4 .2zM196.5 29.9v.4l.2-.4z"/>
<path d="M196.5 30.3h.6l-.1-.3zM196.8 29.8l.2 .2-.5 .3zM196.5 29.7v.6l.3-.5z"/>
<path d="M196.5 30.3h.6l-.1-.3zM196.8 29.8l.2 .2-.5 .3zM196.5 29.7v.6l.3-.5z"/>
<path d="M201.2 34.9l.1 .3 .5-.3zM201.3 35.2l.5-.3-.3 .5zM201.8 34.9l-.3 .5h.3z"/>
<path d="M201.2 34.9l.1 .3 .5-.3zM201.3 35.2l.5-.3-.3 .5zM201.8 34.9l-.3 .5h.3z"/>
<path d="M201.4 34.9v.2l.4-.2zM201.4 35.1l.4-.2-.2 .3zM201.8 34.9l-.2 .3 .2 .1z"/>
<path d="M201.4 34.9v.2l.4-.2zM201.4 35.1l.4-.2-.2 .3zM201.8 34.9l-.2 .3 .2 .1z"/>
<path d="M201.6 34.5l.2 .4v-.4zM201.6 34.5l.2 .4-.4-.2zM201.4 34.7v.2h.4z"/>
<path d="M201.8 34.9v.4l.2-.1zM201.8 34.9l.4 .2-.2 .1zM201.8 34.9l.4 .2v-.2z"/>
<path d="M201.5 34.4l.3 .5v-.6zM201.3 34.6l.2-.2 .3 .5zM201.3 34.6l-.1 .3h.6z"/>
<path d="M201.8 34.9v.5h.3zM201.8 34.9l.4 .3-.1 .2zM201.8 34.9l.4 .3 .1-.3z"/>
<path d="M201.6 34.5l.2 .4v-.4zM201.6 34.5l.2 .4-.4-.2zM201.4 34.7v.2h.4z"/>
<path d="M201.8 34.9v.4l.2-.1zM201.8 34.9l.4 .2-.2 .1zM201.8 34.9l.4 .2v-.2z"/>
<path d="M201.5 34.4l.3 .5v-.6zM201.3 34.6l.2-.2 .3 .5zM201.3 34.6l-.1 .3h.6z"/>
<path d="M201.8 34.9v.5h.3zM201.8 34.9l.4 .3-.1 .2zM201.8 34.9l.4 .3 .1-.3z"/>
<path d="M201.8 34.9h.4v-.2zM202 34.5l.2 .2-.4 .2zM201.8 34.5v.4l.2-.4z"/>
<path d="M201.8 34.9h.4v-.2zM202 34.5l.2 .2-.4 .2zM201.8 34.5v.4l.2-.4z"/>
<path d="M201.8 34.9h.5l-.1-.3zM202.1 34.4l.1 .2-.4 .3zM201.8 34.3v.6l.3-.5z"/>
<path d="M201.8 34.9h.5l-.1-.3zM202.1 34.4l.1 .2-.4 .3zM201.8 34.3v.6l.3-.5z"/>
<path d="M206.5 39.5v.3l.5-.3zM206.5 39.8l.5-.3-.3 .5zM207 39.5l-.3 .5 .3 .1z"/>
<path d="M206.5 39.5v.3l.5-.3zM206.5 39.8l.5-.3-.3 .5zM207 39.5l-.3 .5 .3 .1z"/>
<path d="M206.6 39.5v.2l.4-.2zM206.6 39.7l.4-.2-.2 .3zM207 39.5l-.2 .3 .2 .1z"/>
<path d="M206.6 39.5v.2l.4-.2zM206.6 39.7l.4-.2-.2 .3zM207 39.5l-.2 .3 .2 .1z"/>
<path d="M206.8 39.1l.2 .4v-.4zM206.6 39.3l.2-.2 .2 .4zM206.6 39.3v.2h.4z"/>
<path d="M207 39.5v.4l.2-.1zM207 39.5l.4 .2-.2 .1zM207 39.5l.4 .2v-.2z"/>
<path d="M206.7 39l.3 .5v-.5zM206.5 39.2l.2-.2 .3 .5zM206.5 39.2v.3h.5z"/>
<path d="M206.8 39.1l.2 .4v-.4zM206.6 39.3l.2-.2 .2 .4zM206.6 39.3v.2h.4z"/>
<path d="M207 39.5v.4l.2-.1zM207 39.5l.4 .2-.2 .1zM207 39.5l.4 .2v-.2z"/>
<path d="M206.7 39l.3 .5v-.5zM206.5 39.2l.2-.2 .3 .5zM206.5 39.2v.3h.5z"/>
<path d="M207 39.5h.4v-.2zM207.2 39.1l.2 .2-.4 .2zM207 39.1v.4l.2-.4z"/>
<path d="M207 39.5h.4v-.2zM207.2 39.1l.2 .2-.4 .2zM207 39.1v.4l.2-.4z"/>
<path d="M207 39.5h.5v-.3zM207.3 39l.2 .2-.5 .3zM207 39v.5l.3-.5z"/>
<path d="M207 39.5h.5v-.3zM207.3 39l.2 .2-.5 .3zM207 39v.5l.3-.5z"/>
<path d="M34.2 39.5v.6l.3-.1zM34.2 39.5l.5 .3-.2 .2zM34.2 39.5l.5 .3 .1-.3z"/>
<path d="M34.2 39.5v.6l.3-.1zM34.2 39.5l.5 .3-.2 .2zM34.2 39.5l.5 .3 .1-.3z"/>
<path d="M67.5 39.5v.6l.3-.1zM67.5 39.5l.5 .3-.2 .2zM67.5 39.5l.5 .3v-.3z"/>
<path d="M67.5 39.5v.6l.3-.1zM67.5 39.5l.5 .3-.2 .2zM67.5 39.5l.5 .3v-.3z"/>
<path d="M101.6 39.5v.6l.3-.1zM101.6 39.5l.5 .3-.2 .2zM101.6 39.5l.5 .3 .1-.3z"/>
<path d="M101.6 39.5v.6l.3-.1zM101.6 39.5l.5 .3-.2 .2zM101.6 39.5l.5 .3 .1-.3z"/>
<path d="M137.3 39.5v.6l.2-.1zM137.3 39.5l.4 .3-.2 .2zM137.3 39.5l.4 .3 .1-.3z"/>
<path d="M137.3 39.5v.6l.2-.1zM137.3 39.5l.4 .3-.2 .2zM137.3 39.5l.4 .3 .1-.3z"/>
<path d="M171.4 39.5v.6l.3-.1zM171.4 39.5l.4 .3-.1 .2zM171.4 39.5l.4 .3 .1-.3z"/>
<path d="M171.4 39.5v.6l.3-.1zM171.4 39.5l.4 .3-.1 .2zM171.4 39.5l.4 .3 .1-.3z"/>
<path d="M207 39.5v.6l.3-.1zM207 39.5l.5 .3-.2 .2zM207 39.5l.5 .3v-.3z"/>
<path d="M207 39.5v.6l.3-.1zM207 39.5l.5 .3-.2 .2zM207 39.5l.5 .3v-.3z"/>
</g>
<g font-size="6.6">
<text x="23.3" y="155.2">M17</text>
<text x="56.4" y="155.2">M18</text>
<text x="90.7" y="155.2">M19</text>
<text x="125.6" y="155.2">M20</text>
<text x="160.5" y="155.2">M21</text>
<text x="196.8" y="155.2">M22</text>
</g>
<g font-size="4.9">
<text x="11.6" y="110.4">K17</text>
<text x="45.2" y="110.4">K18</text>
<text x="79" y="110.4">K19</text>
<text x="114.7" y="110.4">K20</text>
<text x="148.9" y="110.4">K21</text>
<text x="184.1" y="110.4">K22</text>
<text x="25.4" y="147.1">V1</text>
<text x="58.6" y="147.1">V1</text>
<text x="92.8" y="147.1">V1</text>
<text x="128.4" y="147.1">V1</text>
<text x="162.6" y="147.1">V1</text>
<text x="198.3" y="147.1">V1</text>
</g>
<g font-size="4.4">
<text x="21.9" y="66.3">I&gt;</text>
<text x="27.2" y="66.3">I&gt;</text>
<text x="32.5" y="66.3">I&gt;</text>
<text x="55.4" y="66.3">I&gt;</text>
<text x="64.2" y="66.3" transform="rotate(-90 64.2 66.3)">I&gt;</text>
<text x="65.6" y="66.3">I&gt;</text>
<text x="89.3" y="66.3">I&gt;</text>
<text x="94.5" y="66.3">I&gt;</text>
<text x="99.8" y="66.3">I&gt;</text>
<text x="124.9" y="66.3">I&gt;</text>
<text x="130.2" y="66.3">I&gt;</text>
<text x="135.5" y="66.3">I&gt;</text>
<text x="159.1" y="66.3">I&gt;</text>
<text x="164.4" y="66.3">I&gt;</text>
<text x="169.7" y="66.3">I&gt;</text>
<text x="194.7" y="66.3">I&gt;</text>
<text x="200" y="66.3">I&gt;</text>
<text x="205.3" y="66.3">I&gt;</text>
<text x="21.5" y="149.2">U1</text>
<text x="32.8" y="148.9">W1</text>
<text x="55" y="149.2">U1</text>
<text x="66.3" y="148.9">W1</text>
<text x="88.9" y="149.2">U1</text>
<text x="100.2" y="148.9">W1</text>
<text x="124.5" y="149.2">U1</text>
<text x="135.8" y="148.9">W1</text>
<text x="158.8" y="149.2">U1</text>
<text x="170" y="148.9">W1</text>
<text x="194.4" y="149.2">U1</text>
<text x="205.7" y="148.9">W1</text>
</g>
<g font-size="4.3">
<text x="22.4" y="162.3">0.37KW</text>
<text x="55.7" y="162.3">0.37KW</text>
<text x="89.8" y="162.3">0.37KW</text>
<text x="129" y="162.3">90W</text>
<text x="163.2" y="162.3">90W</text>
<text x="195.7" y="162.3">90W</text>
</g>
<g font-size="3.4">
<text x="5.6" y="188.8">OWNER :</text>
<text x="81.2" y="188.7">Project:</text>
<text x="118.7" y="188.8">CONTRACTOR :</text>
</g>
<text font-size="2.9" x="22.5" y="29.4">400/230VAC,50Hz,3p+N+PE,10KA/1Sec</text>
<g font-size="2.6">
<text x="7.8" y="31.1">R11</text>
<text x="7.8" y="35.7">S11</text>
<text x="267.7" y="31.1">R11</text>
<text x="267.7" y="35.7">S11</text>
<text x="7.8" y="40.3">T11</text>
<text x="267.7" y="40.3">T11</text>
<text x="5.6" y="167.7">MP</text>
<text x="269.4" y="167.7">MP</text>
<text x="5.6" y="174.6">PE</text>
<text x="269.4" y="174.6">PE</text>
</g>
<g font-size="2.3">
<text x="13.6" y="65.1">*</text>
<text x="13.7" y="61.9">FR17</text>
<text x="46.9" y="65.1">*</text>
<text x="47" y="61.9">FR18</text>
<text x="77.7" y="65.1">*</text>
<text x="81.1" y="61.9">FR19</text>
<text x="113.3" y="65.1">*</text>
<text x="116.7" y="61.9">FR20</text>
<text x="148.9" y="65.1">*</text>
<text x="150.8" y="61.9">FR21</text>
<text x="184.5" y="65.1">*</text>
<text x="186.5" y="61.9">FR22</text>
</g>
<g font-size="1.7">
<text x="189.8" y="187.4">SCALE:</text>
<text x="189.8" y="191.1">DRAWN BY:</text>
<text x="207.1" y="187.4">NTS</text>
<text x="214" y="187.4">FORMAT:</text>
<text x="214.3" y="190.8">DATE:</text>
<text x="223.1" y="187.4">A4</text>
<text x="232.4" y="190.9">TITLE:</text>
<text x="232.5" y="187.5">STATUS:</text>
<text x="256.6" y="187.3">SHEET</text>
<text x="264" y="187.3">6</text>
<text x="266.7" y="187.3">OF 17</text>
<text x="271.3" y="191.5">REV</text>
<text x="189.8" y="194.9">CHECKED BY:</text>
<text x="214.3" y="194.6">DATE:</text>
<text x="271.7" y="193.9">NO.</text>
<text x="189.8" y="202.2">CO. APP.</text>
<text x="189.8" y="198.6">CHECKED BY:</text>
<text x="214.3" y="202">DATE:</text>
<text x="214.3" y="198.3">DATE:</text>
<text x="232.4" y="198.3">DOC NO.:</text>
<text x="273.2" y="200.4">2</text>
</g>
<g font-size="1.5">
<text x="16.9" y="11.9">1</text>
<text x="50" y="11.9">2</text>
<text x="83" y="11.9">3</text>
<text x="116" y="11.9">4</text>
<text x="149" y="11.9">5</text>
<text x="182" y="11.9">6</text>
<text x="215.1" y="11.9">7</text>
<text x="248.1" y="11.9">8</text>
<text x="2.3" y="20.5">F</text>
<text x="277.2" y="18.9">F</text>
<text x="2.2" y="50.6">E</text>
<text x="277" y="50.6">E</text>
<text x="2.2" y="85.3">D</text>
<text x="277.1" y="85.3">D</text>
<text x="2.1" y="120.1">C</text>
<text x="276.7" y="120.1">C</text>
<text x="2.1" y="154.8">B</text>
<text x="276.9" y="153.3">B</text>
<text x="2.1" y="189.6">A</text>
<text x="276.8" y="188.9">A</text>
<text x="16.9" y="205.2">1</text>
<text x="50" y="205.2">2</text>
<text x="83" y="205.2">3</text>
<text x="116.8" y="205.2">4</text>
<text x="149.7" y="205.2">5</text>
<text x="182.4" y="205.2">6</text>
<text x="215.1" y="205.2">7</text>
<text x="249.1" y="205.2">8</text>
</g>
<g font-size="1.3">
<text x="42.4" y="63.3">AUX</text>
<text x="75.7" y="63.3">AUX</text>
<text x="109.8" y="63.3">AUX</text>
<text x="145.4" y="63.3">AUX</text>
<text x="179.5" y="63.3">AUX</text>
<text x="215.2" y="63.3">AUX</text>
</g>
</svg>
